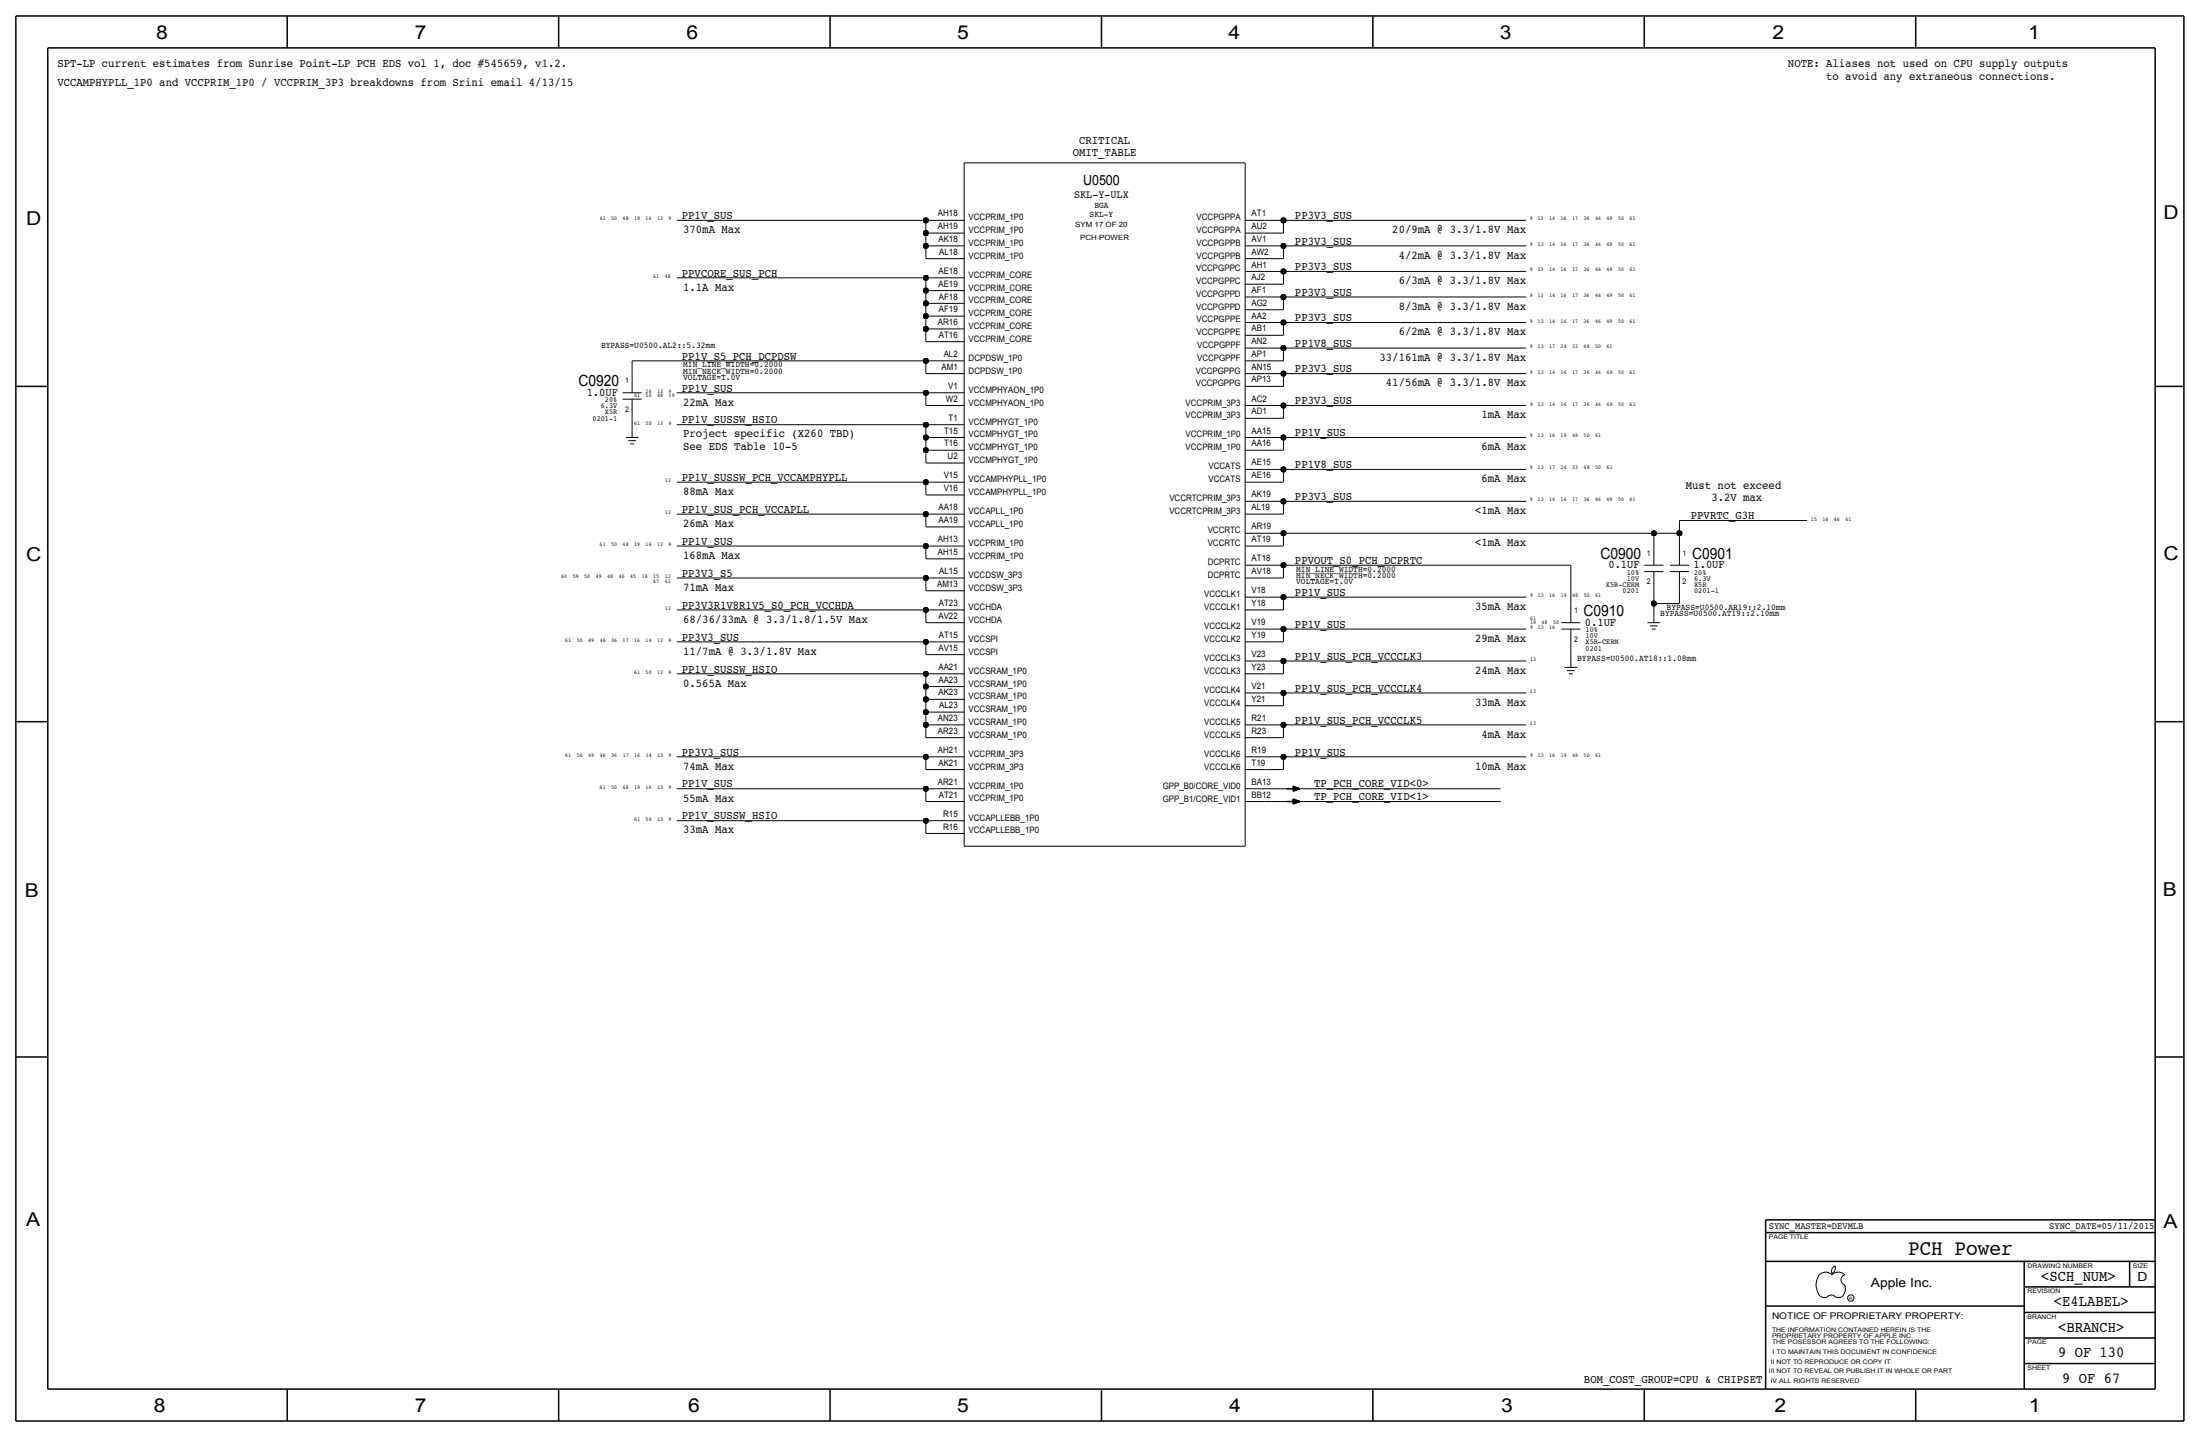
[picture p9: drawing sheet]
<svg xmlns="http://www.w3.org/2000/svg" width="875mm" height="572mm" viewBox="0 0 875 572" stroke-linecap="round" stroke-linejoin="round" font-family="sans-serif">
<g fill="none" stroke="#000" stroke-width=".4">
<path d="M383.5 64.8h111.7zM383.5 64.8v271.8zM495.2 64.8v271.8zM269.2 87.6h99zM368.2 97.8v5.1zM368.2 92.7v5.1zM368.2 87.6v5.1zM368.2 97.8h7.7zM368.2 92.7h7.7zM368.2 87.6h7.7zM375.9 97.8h7.6zM375.9 92.7h7.6z"/>
<path d="M375.9 87.6h7.6zM495.2 87.6h7.7zM495.2 92.7h7.7zM495.2 97.8h7.7zM502.9 92.7h7.6zM502.9 87.6h7.6zM502.9 97.8h7.6zM510.5 87.6v5.1zM510.5 87.6h96.5zM510.5 97.8v5.1zM510.5 97.8h96.5zM269.2 110.5h99z"/>
<path d="M368.2 110.5v5.1zM368.2 115.6v5.1zM368.2 110.5h7.7zM368.2 115.6h7.7zM368.2 102.9h7.7zM375.9 102.9h7.6zM375.9 115.6h7.6zM375.9 110.5h7.6zM495.2 113h7.7zM495.2 108h7.7zM495.2 102.9h7.7zM495.2 118.1h7.7z"/>
<path d="M502.9 102.9h7.6zM502.9 113h7.6zM502.9 108h7.6zM502.9 118.1h7.6zM510.5 108v5zM510.5 108h96.5zM510.5 118.1v5.1zM510.5 118.1h96.5zM368.2 120.7v5zM368.2 125.7v5.1zM368.2 130.8v5.1zM368.2 120.7h7.7z"/>
<path d="M368.2 125.7h7.7zM368.2 130.8h7.7zM368.2 135.9h7.7zM375.9 120.7h7.6zM375.9 125.7h7.6zM375.9 130.8h7.6zM375.9 135.9h7.6zM495.2 138.4h7.7zM495.2 133.4h7.7zM495.2 128.3h7.7zM495.2 123.2h7.7zM502.9 138.4h7.6z"/>
<path d="M502.9 133.4h7.6zM502.9 128.3h7.6zM502.9 123.2h7.6zM510.5 138.4v5.1zM510.5 138.4h96.5zM510.5 128.3v5.1zM510.5 128.3h96.5zM247.6 156.2h7.6zM247.6 158.8h7.6zM251.4 143.5h116.8zM251.4 143.5v5.1zM251.4 148.6v7.6z"/>
<path d="M251.4 158.7v7.7zM269.2 156.2h99zM368.2 156.2v5.1zM368.2 143.5v5.1zM368.2 148.6h7.7zM368.2 156.2h7.7zM368.2 143.5h7.7zM375.9 143.5h7.6zM375.9 148.6h7.6zM375.9 156.2h7.6zM495.2 153.7h7.7zM495.2 148.6h7.7z"/>
<path d="M495.2 143.5h7.7zM502.9 153.7h7.6zM502.9 148.6h7.6zM502.9 143.5h7.6zM510.5 148.6v5.1zM510.5 148.6h96.5zM248.9 174h5zM249.9 175.3h3zM250.6 176.5h1.6zM251.4 166.4v5zM251.4 171.5v2.5zM269.2 168.9h99z"/>
<path d="M368.2 179.1v5zM368.2 174v5.1zM368.2 168.9v5.1zM368.2 161.3h7.7zM368.2 179.1h7.7zM368.2 174h7.7zM368.2 168.9h7.7zM375.9 161.3h7.6zM375.9 168.9h7.6zM375.9 179.1h7.6zM375.9 174h7.6zM495.2 161.3h7.7z"/>
<path d="M495.2 166.4h7.7zM495.2 174h7.7zM495.2 179.1h7.7zM502.9 166.4h7.6zM502.9 161.3h7.6zM502.9 179.1h7.6zM502.9 174h7.6zM510.5 161.3v5.1zM510.5 161.3h96.5zM510.5 174v5.1zM510.5 174h96.5zM269.2 191.8h99z"/>
<path d="M368.2 191.8v5.1zM368.2 184.2h7.7zM368.2 191.8h7.7zM368.2 196.9h7.7zM375.9 196.9h7.6zM375.9 191.8h7.6zM375.9 184.2h7.6zM495.2 199.4h7.7zM495.2 191.8h7.7zM495.2 186.7h7.7zM502.9 186.7h7.6zM502.9 191.8h7.6z"/>
<path d="M502.9 199.4h7.6zM510.5 186.7h96.5zM510.5 186.7v5.1zM510.5 199.4v5.1zM510.5 199.4h96.5zM269.2 217.2h99zM269.2 204.5h99zM368.2 217.2v5.1zM368.2 204.5v5.1zM368.2 217.2h7.7zM368.2 204.5h7.7zM368.2 209.6h7.7z"/>
<path d="M375.9 204.5h7.6zM375.9 209.6h7.6zM375.9 217.2h7.6zM495.2 204.5h7.7zM495.2 212.1h7.7zM495.2 217.2h7.7zM502.9 217.2h7.6zM502.9 204.5h7.6zM502.9 212.1h7.6zM510.5 212.1h147.3zM510.5 212.1v5.1zM657.8 212.1v5.1z"/>
<path d="M657.8 217.2v7.6zM657.8 212.1h10.2zM668 212.1v5.1zM668 207v5.1zM668 207h50.8zM668 217.2v7.6zM269.2 229.9h99zM368.2 229.9v5.1zM368.2 222.3h7.7zM368.2 229.9h7.7zM368.2 235h7.7zM375.9 235h7.6z"/>
<path d="M375.9 229.9h7.6zM375.9 222.3h7.6zM495.2 229.9h7.7zM495.2 237.5h7.7zM495.2 224.8h7.7zM502.9 229.9h7.6zM502.9 237.5h7.6zM502.9 224.8h7.6zM510.5 237.5v5.1zM510.5 237.5h96.5zM510.5 224.8h114.3zM510.5 224.8v5.1z"/>
<path d="M624.8 224.8v15.2zM654 227.3h7.6zM654 224.8h7.6zM657.8 235v5zM657.8 227.3v7.7zM664.2 227.3h7.6zM664.2 224.8h7.6zM668 235v5zM668 227.3v7.7zM269.2 255.3h99zM269.2 242.6h99zM368.2 255.3v5.1z"/>
<path d="M368.2 242.6v5.1zM368.2 255.3h7.7zM368.2 247.7h7.7zM368.2 242.6h7.7zM375.9 255.3h7.6zM375.9 247.7h7.6zM375.9 242.6h7.6zM495.2 242.6h7.7zM495.2 250.2h7.7zM495.2 255.3h7.7zM502.9 242.6h7.6zM502.9 255.3h7.6z"/>
<path d="M502.9 250.2h7.6zM510.5 250.2v5.1zM510.5 250.2h96.5zM621 250.2h7.6zM621 247.7h7.6zM624.8 257.8v5.1zM624.8 240v7.7zM624.8 250.2v7.6zM655.3 247.7h5zM656.3 248.9h3zM657 250.2h1.6zM657.8 240v5.1z"/>
<path d="M657.8 245.1v2.5zM657.8 240h10.2zM269.2 268h99zM368.2 268v5zM368.2 273.1v5zM368.2 278.1v5.1zM368.2 260.4h7.7zM368.2 268h7.7zM368.2 273.1h7.7zM368.2 278.1h7.7zM375.9 278.1h7.6zM375.9 268h7.6z"/>
<path d="M375.9 273.1h7.6zM375.9 260.4h7.6zM495.2 262.9h7.7zM495.2 268h7.7zM495.2 275.6h7.7zM502.9 275.6h7.6zM502.9 268h7.6zM502.9 262.9h7.6zM510.5 275.6h96.5zM510.5 275.6v5.1zM510.5 262.9v5.1zM510.5 262.9h96.5z"/>
<path d="M622.2 265.4h5.1zM623.3 266.7h3zM624 268h1.6zM624.8 262.9v2.5zM368.2 283.2v5.1zM368.2 288.3v5.1zM368.2 293.4h7.7zM368.2 283.2h7.7zM368.2 288.3h7.7zM375.9 293.4h7.6zM375.9 288.3h7.6zM375.9 283.2h7.6z"/>
<path d="M495.2 280.7h7.7zM495.2 293.4h7.7zM495.2 288.3h7.7zM502.9 280.7h7.6zM502.9 288.3h7.6zM502.9 293.4h7.6zM510.5 288.3h96.5zM510.5 288.3v5.1zM269.2 313.7h99zM269.2 301h99zM368.2 313.7v5.1zM368.2 301v5.1z"/>
<path d="M368.2 313.7h7.7zM368.2 318.8h7.7zM368.2 306.1h7.7zM368.2 301h7.7zM375.9 318.8h7.6zM375.9 306.1h7.6zM375.9 313.7h7.6zM375.9 301h7.6zM495.2 313.7h7.7zM495.2 318.8h7.7zM495.2 301h7.7zM495.2 306.1h7.7z"/>
<path d="M502.9 306.1h7.6zM502.9 301h7.6zM502.9 318.8h93.9zM502.9 313.7h93.9zM510.5 301v5.1zM510.5 301h96.5zM269.2 326.4h99zM368.2 326.4v5.1zM368.2 326.4h7.7zM368.2 331.5h7.7zM375.9 326.4h7.6zM375.9 331.5h7.6z"/>
<path d="M383.5 336.6h111.7zM724.1 515.6l.5 .2a2.67 2.67 0 0 0 2.5-.2M726.8 515.7a2.09 2.09 0 0 1 3.1 0M728.9 504.2l1-.7a2.8 2.8 0 0 1-1.3 3l-.1-1.4zM729.7 515.6l.4 .2a2.67 2.67 0 0 0 2.6-.2M732.7 515.7a4.7 4.7 0 0 0 1.1-4.7 2.08 2.08 0 0 1-1.6-2 2.08 2.08 0 0 1 1.6-2 3.4 3.4 0 0 0-5.1 0 3.6 3.6 0 0 0-3.9-.8 3.6 3.6 0 0 0-2.3 3.3 7.1 7.1 0 0 0 1.6 6.2"/>
<circle cx="736.1" cy="516.2" r="1.28"/>
</g>
<g fill="none" stroke="#000" stroke-width=".6" stroke-linecap="butt">
<path d="M6.3 6.4v558.7zM6.3 6.4h862.3zM19 19.1h838.2zM19 19.1v533.4zM114.2 6.4v12.7zM222.2 6.4v12.7zM330.1 6.4v12.7zM438.1 6.4v12.7zM546 6.4v12.7zM654 6.4v12.7zM761.9 6.4v12.7zM857.2 19.1v533.4z"/>
<path d="M868.6 6.4v558.7zM6.3 153.7h12.7zM857.2 153.7h11.4zM6.3 287h12.7zM857.2 287h11.4zM511.8 313.7h5zM511.8 318.8h5zM514.3 312.7v2zM514.3 317.8v2zM514.3 314.2l2.5-.5zM514.3 314.5l2.5-.8zM514.3 313.2l2.5 .5z"/>
<path d="M514.3 313.4l2.5 .3zM514.3 313.9l2.5-.2zM514.3 312.7l2.5 1zM514.3 314.7l2.5-1zM514.3 312.9l2.5 .8zM514.3 319.3l2.5-.5zM514.3 319.5l2.5-.7zM514.3 318.3l2.5 .5zM514.3 318.5l2.5 .3zM514.3 319l2.5-.2zM514.3 317.8l2.5 1zM514.3 319.8l2.5-1z"/>
<path d="M514.3 318l2.5 .8zM6.3 420.4h12.7zM857.2 420.4h11.4zM702.3 485.1h154.9zM702.3 490.2h154.9zM702.3 485.1v5.1zM702.3 490.2v62.3zM702.3 501.6h154.9zM702.3 519.4h102.8zM805.1 501.6v50.8zM805.1 511.8h52.1zM847 501.6v10.2z"/>
<path d="M805.1 522h52.1zM805.1 532.1h52.1zM19 552.5h838.2zM114.2 552.4v12.7zM222.2 552.5v12.7zM330.1 552.5v12.7zM438.1 553v12.1zM546 552.5v12.7zM654 552.5v12.7zM761.9 552.5v12.7zM805.1 542.3h52.1zM6.3 565.1h862.3z"/>
</g>
<g fill="#000" stroke="#000" stroke-width=".4">
<circle cx="368.2" cy="87.6" r="1.07"/>
<circle cx="368.2" cy="92.7" r="1.07"/>
<circle cx="368.2" cy="97.8" r="1.07"/>
<circle cx="510.5" cy="87.6" r="1.07"/>
<circle cx="510.5" cy="97.8" r="1.07"/>
<circle cx="368.2" cy="115.6" r="1.07"/>
<circle cx="368.2" cy="110.5" r="1.07"/>
<circle cx="510.5" cy="118.1" r="1.07"/>
<circle cx="510.5" cy="107.9" r="1.07"/>
<circle cx="368.2" cy="120.6" r="1.07"/>
<circle cx="368.2" cy="130.8" r="1.07"/>
<circle cx="368.2" cy="125.7" r="1.07"/>
<circle cx="510.5" cy="128.3" r="1.07"/>
<circle cx="510.5" cy="138.4" r="1.07"/>
<circle cx="368.2" cy="156.2" r="1.07"/>
<circle cx="368.2" cy="143.5" r="1.07"/>
<circle cx="510.5" cy="148.6" r="1.07"/>
<circle cx="368.2" cy="174" r="1.07"/>
<circle cx="368.2" cy="179.1" r="1.07"/>
<circle cx="368.2" cy="168.9" r="1.07"/>
<circle cx="510.5" cy="161.3" r="1.07"/>
<circle cx="510.5" cy="174" r="1.07"/>
<circle cx="368.2" cy="191.8" r="1.07"/>
<circle cx="510.5" cy="186.7" r="1.07"/>
<circle cx="510.5" cy="199.4" r="1.07"/>
<circle cx="368.2" cy="204.5" r="1.07"/>
<circle cx="368.2" cy="217.2" r="1.07"/>
<circle cx="510.5" cy="212.1" r="1.07"/>
<circle cx="657.8" cy="212.1" r="1.07"/>
<circle cx="668" cy="212.1" r="1.07"/>
<circle cx="368.2" cy="229.9" r="1.07"/>
<circle cx="510.5" cy="224.8" r="1.07"/>
<circle cx="510.5" cy="237.5" r="1.07"/>
<circle cx="368.2" cy="255.3" r="1.07"/>
<circle cx="368.2" cy="242.6" r="1.07"/>
<circle cx="510.5" cy="250.2" r="1.07"/>
<circle cx="657.8" cy="240" r="1.07"/>
<circle cx="368.2" cy="268" r="1.07"/>
<circle cx="368.2" cy="273" r="1.07"/>
<circle cx="368.2" cy="278.1" r="1.07"/>
<circle cx="510.5" cy="262.9" r="1.07"/>
<circle cx="510.5" cy="275.6" r="1.07"/>
<circle cx="368.2" cy="283.2" r="1.07"/>
<circle cx="368.2" cy="288.3" r="1.07"/>
<circle cx="510.5" cy="288.3" r="1.07"/>
<circle cx="368.2" cy="313.7" r="1.07"/>
<circle cx="368.2" cy="301" r="1.07"/>
<circle cx="510.5" cy="301" r="1.07"/>
<circle cx="368.2" cy="326.4" r="1.07"/>
</g>
<text font-size="8.6" x="758.9" y="499.1">PCH Power</text>
<g font-size="7.6">
<text x="62.2" y="15.5">8</text>
<text x="165" y="15.5">7</text>
<text x="273" y="15.5">6</text>
<text x="380.7" y="15.5">5</text>
<text x="488.6" y="15.5">4</text>
<text x="596.6" y="15.5">3</text>
<text x="705.1" y="15.5">2</text>
<text x="806.7" y="15.5">1</text>
<text x="10.4" y="89.4">D</text>
<text x="860.5" y="87.1">D</text>
<text x="10.4" y="223.3">C</text>
<text x="860.5" y="222.8">C</text>
<text x="9.8" y="356.6">B</text>
<text x="860.2" y="356.4">B</text>
<text x="10.4" y="487.4">A</text>
<text x="860.5" y="488.2">A</text>
<text x="61.2" y="561.6">8</text>
<text x="165" y="561.6">7</text>
<text x="273.8" y="561.6">6</text>
<text x="380.7" y="561.6">5</text>
<text x="488.9" y="561.6">4</text>
<text x="597.1" y="561.6">3</text>
<text x="705.8" y="561.6">2</text>
<text x="806.9" y="561.6">1</text>
</g>
<g font-size="6.2">
<text x="230.1" y="153.7">C0920</text>
<text x="636.5" y="222.3">C0900</text>
<text x="673" y="222.3">C0901</text>
<text x="629.9" y="245.1">C0910</text>
<text x="811.9" y="509.3">&lt;SCH_NUM&gt;</text>
<text x="817" y="519.4">&lt;E4LABEL&gt;</text>
<text x="818.6" y="529.6">&lt;BRANCH&gt;</text>
<text x="818.6" y="539.7">9 OF 130</text>
<text x="820.3" y="549.9">9 OF 67</text>
</g>
<text font-size="5.6" x="430.8" y="73.7">U0500</text>
<g font-size="5">
<text x="850.1" y="509.3">D</text>
<text x="744.2" y="511.8">Apple Inc.</text>
</g>
<g font-size="4.7">
<text x="22.8" y="26.7">SPT-LP current estimates from Sunrise Point-LP PCH EDS vol 1, doc #545659, v1.2.</text>
<text x="711.1" y="26.7">NOTE: Aliases not used on CPU supply outputs</text>
<text x="22.8" y="34.3">VCCAMPHYPLL_1P0 and VCCPRIM_1P0 / VCCPRIM_3P3 breakdowns from Srini email 4/13/15</text>
<text x="726.4" y="31.8">to avoid any extraneous connections.</text>
<text x="429.2" y="57.2">CRITICAL</text>
<text x="426.7" y="62.2">OMIT_TABLE</text>
<text x="271.2" y="87.1">PP1V_SUS</text>
<text x="515.1" y="87.1">PP3V3_SUS</text>
<text x="271.7" y="92.7">370mA Max</text>
<text x="553.8" y="92.7">20/9mA @ 3.3/1.8V Max</text>
<text x="515.1" y="97.3">PP3V3_SUS</text>
<text x="515.1" y="107.4">PP3V3_SUS</text>
<text x="556.3" y="102.9">4/2mA @ 3.3/1.8V Max</text>
<text x="271.2" y="110">PPVCORE_SUS_PCH</text>
<text x="556.3" y="113">6/3mA @ 3.3/1.8V Max</text>
<text x="271.7" y="115.6">1.1A Max</text>
<text x="515.1" y="117.6">PP3V3_SUS</text>
<text x="556.3" y="123.2">8/3mA @ 3.3/1.8V Max</text>
<text x="515.1" y="127.8">PP3V3_SUS</text>
<text x="515.1" y="137.9">PP1V8_SUS</text>
<text x="556.3" y="133.4">6/2mA @ 3.3/1.8V Max</text>
<text x="271.2" y="143">PP1V_S5_PCH_DCPDSW</text>
<text x="548.7" y="143.5">33/161mA @ 3.3/1.8V Max</text>
<text x="515.1" y="148.1">PP3V3_SUS</text>
<text x="271.2" y="155.7">PP1V_SUS</text>
<text x="551.2" y="153.7">41/56mA @ 3.3/1.8V Max</text>
<text x="233.3" y="157.5">1.0UF</text>
<text x="271.7" y="161.3">22mA Max</text>
<text x="515.1" y="160.8">PP3V3_SUS</text>
<text x="589.3" y="166.4">1mA Max</text>
<text x="271.2" y="168.4">PP1V_SUSSW_HSIO</text>
<text x="271.7" y="174">Project specific (X260 TBD)</text>
<text x="515.1" y="173.5">PP1V_SUS</text>
<text x="271.7" y="179.1">See EDS Table 10-5</text>
<text x="589.3" y="179.1">6mA Max</text>
<text x="271.2" y="191.3">PP1V_SUSSW_PCH_VCCAMPHYPLL</text>
<text x="515.1" y="186.2">PP1V8_SUS</text>
<text x="589.3" y="191.8">6mA Max</text>
<text x="271.7" y="196.9">88mA Max</text>
<text x="670.5" y="194.3">Must not exceed</text>
<text x="271.2" y="204">PP1V_SUS_PCH_VCCAPLL</text>
<text x="515.1" y="198.9">PP3V3_SUS</text>
<text x="680.7" y="199.4">3.2V max</text>
<text x="271.7" y="209.6">26mA Max</text>
<text x="586.7" y="204.5">&lt;1mA Max</text>
<text x="672.5" y="206.5">PPVRTC_G3H</text>
<text x="271.2" y="216.7">PP1V_SUS</text>
<text x="586.7" y="217.2">&lt;1mA Max</text>
<text x="271.7" y="222.3">168mA Max</text>
<text x="515.1" y="224.3">PPVOUT_S0_PCH_DCPRTC</text>
<text x="639.7" y="226.1">0.1UF</text>
<text x="673.6" y="226.1">1.0UF</text>
<text x="271.2" y="229.4">PP3V3_S5</text>
<text x="271.7" y="235">71mA Max</text>
<text x="515.1" y="237">PP1V_SUS</text>
<text x="271.2" y="242.1">PP3V3R1V8R1V5_S0_PCH_VCCHDA</text>
<text x="586.7" y="242.6">35mA Max</text>
<text x="271.7" y="247.6">68/36/33mA @ 3.3/1.8/1.5V Max</text>
<text x="515.1" y="249.7">PP1V_SUS</text>
<text x="630.4" y="248.9">0.1UF</text>
<text x="271.2" y="254.8">PP3V3_SUS</text>
<text x="586.7" y="255.3">29mA Max</text>
<text x="271.7" y="260.4">11/7mA @ 3.3/1.8V Max</text>
<text x="515.1" y="262.4">PP1V_SUS_PCH_VCCCLK3</text>
<text x="271.2" y="267.5">PP1V_SUSSW_HSIO</text>
<text x="586.7" y="268">24mA Max</text>
<text x="271.7" y="273.1">0.565A Max</text>
<text x="515.1" y="275.1">PP1V_SUS_PCH_VCCCLK4</text>
<text x="586.7" y="280.7">33mA Max</text>
<text x="515.1" y="287.8">PP1V_SUS_PCH_VCCCLK5</text>
<text x="589.3" y="293.4">4mA Max</text>
<text x="271.2" y="300.5">PP3V3_SUS</text>
<text x="515.1" y="300.5">PP1V_SUS</text>
<text x="271.7" y="306.1">74mA Max</text>
<text x="586.7" y="306.1">10mA Max</text>
<text x="271.2" y="313.2">PP1V_SUS</text>
<text x="522.7" y="313.2">TP_PCH_CORE_VID&lt;0&gt;</text>
<text x="271.7" y="318.8">55mA Max</text>
<text x="522.7" y="318.3">TP_PCH_CORE_VID&lt;1&gt;</text>
<text x="271.2" y="325.9">PP1V_SUSSW_HSIO</text>
<text x="271.7" y="331.5">33mA Max</text>
<text x="630" y="549.9">BOM_COST_GROUP=CPU &amp; CHIPSET</text>
</g>
<text font-size="4.5" x="427.2" y="78.7">SKL-Y-ULX</text>
<g font-size="3.9">
<text x="703.5" y="488.9">SYNC_MASTER=DEVMLB</text>
<text x="815.1" y="488.9">SYNC_DATE=05/11/2015</text>
</g>
<text font-size="3.7" x="704.8" y="524.5">NOTICE OF PROPRIETARY PROPERTY:</text>
<g font-size="3.5">
<text x="435.3" y="82.6">BGA</text>
<text x="373.1" y="86.1">AH18</text>
<text x="385.3" y="87.6">VCCPRIM_1P0</text>
<text x="433.4" y="86.4">SKL-Y</text>
<text x="476" y="87.6">VCCPGPPA</text>
<text x="497.8" y="86.1">AT1</text>
<text x="373.1" y="91.2">AH19</text>
<text x="385.3" y="92.7">VCCPRIM_1P0</text>
<text x="476" y="92.7">VCCPGPPA</text>
<text x="497.8" y="91.1">AU2</text>
<text x="373.2" y="96.2">AK18</text>
<text x="373.6" y="101.3">AL18</text>
<text x="385.3" y="97.8">VCCPRIM_1P0</text>
<text x="476" y="97.8">VCCPGPPB</text>
<text x="497.8" y="101.3">AW2</text>
<text x="497.8" y="96.2">AV1</text>
<text x="385.3" y="102.9">VCCPRIM_1P0</text>
<text x="475.8" y="107.9">VCCPGPPC</text>
<text x="476" y="102.9">VCCPGPPB</text>
<text x="497.8" y="106.4">AH1</text>
<text x="373.2" y="108.9">AE18</text>
<text x="385.3" y="110.5">VCCPRIM_CORE</text>
<text x="475.8" y="113">VCCPGPPC</text>
<text x="497.8" y="111.5">AJ2</text>
<text x="373.2" y="114">AE19</text>
<text x="373.4" y="119.1">AF18</text>
<text x="385.3" y="115.5">VCCPRIM_CORE</text>
<text x="475.8" y="118.1">VCCPGPPD</text>
<text x="497.8" y="116.6">AF1</text>
<text x="373.4" y="124.2">AF19</text>
<text x="385.3" y="120.6">VCCPRIM_CORE</text>
<text x="385.3" y="125.7">VCCPRIM_CORE</text>
<text x="475.8" y="123.2">VCCPGPPD</text>
<text x="497.8" y="121.6">AG2</text>
<text x="373.1" y="129.3">AR16</text>
<text x="385.3" y="130.8">VCCPRIM_CORE</text>
<text x="476" y="128.3">VCCPGPPE</text>
<text x="497.8" y="131.8">AB1</text>
<text x="497.8" y="126.7">AA2</text>
<text x="373.4" y="134.4">AT16</text>
<text x="385.3" y="135.9">VCCPRIM_CORE</text>
<text x="476" y="133.3">VCCPGPPE</text>
<text x="497.8" y="136.9">AN2</text>
<text x="239" y="138.4">BYPASS=U0500.AL2::5.32mm</text>
<text x="375.3" y="141.9">AL2</text>
<text x="385.3" y="143.5">DCPDSW_1P0</text>
<text x="476.1" y="143.5">VCCPGPPF</text>
<text x="476.1" y="138.4">VCCPGPPF</text>
<text x="497.8" y="142">AP1</text>
<text x="271.7" y="146">MIN_LINE_WIDTH=0.2000</text>
<text x="271.7" y="148.6">MIN_NECK_WIDTH=0.2000</text>
<text x="374.5" y="147">AM1</text>
<text x="385.3" y="148.6">DCPDSW_1P0</text>
<text x="475.6" y="148.6">VCCPGPPG</text>
<text x="497.8" y="147">AN15</text>
<text x="271.7" y="151.1">VOLTAGE=1.0V</text>
<text x="377.1" y="154.6">V1</text>
<text x="475.6" y="153.7">VCCPGPPG</text>
<text x="497.8" y="152.1">AP13</text>
<text x="376.2" y="159.7">W2</text>
<text x="385.3" y="161.3">VCCMPHYAON_1P0</text>
<text x="385.3" y="156.2">VCCMPHYAON_1P0</text>
<text x="471.6" y="161.3">VCCPRIM_3P3</text>
<text x="497.8" y="159.7">AC2</text>
<text x="377.3" y="167.3">T1</text>
<text x="471.6" y="166.4">VCCPRIM_3P3</text>
<text x="497.8" y="164.8">AD1</text>
<text x="375.5" y="172.4">T15</text>
<text x="385.3" y="168.9">VCCMPHYGT_1P0</text>
<text x="385.3" y="174">VCCMPHYGT_1P0</text>
<text x="471.6" y="174">VCCPRIM_1P0</text>
<text x="497.8" y="172.4">AA15</text>
<text x="375.5" y="177.5">T16</text>
<text x="385.3" y="179.1">VCCMPHYGT_1P0</text>
<text x="471.6" y="179.1">VCCPRIM_1P0</text>
<text x="497.8" y="177.5">AA16</text>
<text x="376.9" y="182.6">U2</text>
<text x="385.3" y="184.1">VCCMPHYGT_1P0</text>
<text x="497.8" y="185.1">AE15</text>
<text x="375.3" y="190.2">V15</text>
<text x="385.3" y="191.8">VCCAMPHYPLL_1P0</text>
<text x="480.7" y="191.8">VCCATS</text>
<text x="480.7" y="186.7">VCCATS</text>
<text x="497.8" y="190.2">AE16</text>
<text x="375.3" y="195.3">V16</text>
<text x="385.3" y="196.8">VCCAMPHYPLL_1P0</text>
<text x="497.8" y="197.9">AK19</text>
<text x="373.2" y="202.9">AA18</text>
<text x="465.1" y="199.4">VCCRTCPRIM_3P3</text>
<text x="497.8" y="202.9">AL19</text>
<text x="373.2" y="208">AA19</text>
<text x="385.3" y="204.5">VCCAPLL_1P0</text>
<text x="385.3" y="209.5">VCCAPLL_1P0</text>
<text x="465.1" y="204.5">VCCRTCPRIM_3P3</text>
<text x="373.1" y="215.6">AH13</text>
<text x="480.3" y="212.1">VCCRTC</text>
<text x="497.8" y="215.6">AT19</text>
<text x="497.8" y="210.6">AR19</text>
<text x="373.1" y="220.7">AH15</text>
<text x="385.3" y="217.2">VCCPRIM_1P0</text>
<text x="480.3" y="217.2">VCCRTC</text>
<text x="385.3" y="222.2">VCCPRIM_1P0</text>
<text x="480.3" y="224.8">DCPRTC</text>
<text x="497.8" y="223.2">AT18</text>
<text x="515.6" y="227.3">MIN_LINE_WIDTH=0.2000</text>
<text x="372.7" y="233.4">AM13</text>
<text x="373.6" y="228.3">AL15</text>
<text x="385.3" y="229.9">VCCDSW_3P3</text>
<text x="480.3" y="229.9">DCPRTC</text>
<text x="497.8" y="228.3">AV18</text>
<text x="515.6" y="232.4">VOLTAGE=1.0V</text>
<text x="515.6" y="229.9">MIN_NECK_WIDTH=0.2000</text>
<text x="385.3" y="234.9">VCCDSW_3P3</text>
<text x="478.9" y="237.5">VCCCLK1</text>
<text x="497.8" y="235.9">V18</text>
<text x="373.4" y="241">AT23</text>
<text x="385.3" y="242.6">VCCHDA</text>
<text x="478.9" y="242.6">VCCCLK1</text>
<text x="497.8" y="241">Y18</text>
<text x="660.3" y="245.1">BYPASS=U0500.AT19::2.10mm</text>
<text x="662.9" y="242.6">BYPASS=U0500.AR19::2.10mm</text>
<text x="373.2" y="246.1">AV22</text>
<text x="385.3" y="247.6">VCCHDA</text>
<text x="478.9" y="250.2">VCCCLK2</text>
<text x="497.8" y="248.6">V19</text>
<text x="373.4" y="253.7">AT15</text>
<text x="385.3" y="255.3">VCCSPI</text>
<text x="478.9" y="255.3">VCCCLK2</text>
<text x="497.8" y="253.7">Y19</text>
<text x="373.2" y="258.8">AV15</text>
<text x="385.3" y="260.3">VCCSPI</text>
<text x="478.9" y="262.9">VCCCLK3</text>
<text x="497.8" y="261.3">V23</text>
<text x="627.3" y="262.9">BYPASS=U0500.AT18::1.08mm</text>
<text x="373.2" y="266.4">AA21</text>
<text x="385.3" y="268">VCCSRAM_1P0</text>
<text x="478.9" y="268">VCCCLK3</text>
<text x="497.8" y="266.4">Y23</text>
<text x="373.2" y="271.5">AA23</text>
<text x="385.3" y="273">VCCSRAM_1P0</text>
<text x="478.9" y="275.6">VCCCLK4</text>
<text x="497.8" y="274">V21</text>
<text x="373.2" y="276.6">AK23</text>
<text x="373.6" y="281.7">AL23</text>
<text x="385.3" y="278.1">VCCSRAM_1P0</text>
<text x="478.9" y="280.7">VCCCLK4</text>
<text x="497.8" y="279.1">Y21</text>
<text x="373.1" y="286.8">AN23</text>
<text x="385.3" y="283.2">VCCSRAM_1P0</text>
<text x="497.8" y="286.7">R21</text>
<text x="373.1" y="291.8">AR23</text>
<text x="385.3" y="293.4">VCCSRAM_1P0</text>
<text x="385.3" y="288.3">VCCSRAM_1P0</text>
<text x="478.9" y="293.4">VCCCLK5</text>
<text x="478.9" y="288.3">VCCCLK5</text>
<text x="497.8" y="291.8">R23</text>
<text x="373.1" y="299.4">AH21</text>
<text x="497.8" y="299.4">R19</text>
<text x="373.2" y="304.5">AK21</text>
<text x="385.3" y="301">VCCPRIM_3P3</text>
<text x="478.9" y="301">VCCCLK6</text>
<text x="497.8" y="304.5">T19</text>
<text x="385.3" y="306.1">VCCPRIM_3P3</text>
<text x="478.9" y="306.1">VCCCLK6</text>
<text x="373.1" y="312.1">AR21</text>
<text x="373.4" y="317.2">AT21</text>
<text x="385.3" y="313.7">VCCPRIM_1P0</text>
<text x="462.5" y="313.7">GPP_B0/CORE_VID0</text>
<text x="497.8" y="317.2">BB12</text>
<text x="497.8" y="312.1">BA13</text>
<text x="385.3" y="318.8">VCCPRIM_1P0</text>
<text x="462.5" y="318.8">GPP_B1/CORE_VID1</text>
<text x="375.2" y="329.9">R16</text>
<text x="375.2" y="324.9">R15</text>
<text x="385.3" y="326.4">VCCAPLLEBB_1P0</text>
<text x="385.3" y="331.5">VCCAPLLEBB_1P0</text>
</g>
<g font-size="3.1">
<text x="248.6" y="152.4">1</text>
<text x="240.6" y="160">20%</text>
<text x="235.7" y="167.4">0201-1</text>
<text x="239" y="162.3">6.3V</text>
<text x="240.6" y="164.8">X5R</text>
<text x="248.6" y="163.8">2</text>
<text x="655" y="221">1</text>
<text x="669.2" y="221">1</text>
<text x="638.8" y="233.4">X5R-CERM</text>
<text x="647" y="230.9">10V</text>
<text x="647" y="228.6">10%</text>
<text x="655" y="232.4">2</text>
<text x="669.2" y="232.4">2</text>
<text x="673.8" y="233.4">X5R</text>
<text x="673.8" y="230.9">6.3V</text>
<text x="673.8" y="228.6">20%</text>
<text x="645.4" y="236">0201</text>
<text x="673.8" y="236">0201-1</text>
<text x="626.1" y="243.8">1</text>
<text x="630.6" y="251.5">10%</text>
<text x="626.1" y="255.3">2</text>
<text x="630.6" y="253.7">10V</text>
<text x="630.6" y="256.3">X5R-CERM</text>
<text x="630.6" y="258.8">0201</text>
</g>
<g font-size="2.9">
<text x="427.7" y="90.2">SYM 17 OF 20</text>
<text x="429.7" y="95.3">PCH POWER</text>
</g>
<g font-size="2.5">
<text x="703.5" y="492.8">PAGE TITLE</text>
<text x="806.4" y="504.2">DRAWING NUMBER</text>
<text x="848.3" y="504.2">SIZE</text>
<text x="806.4" y="514.4">REVISION</text>
<text x="806.4" y="524.5">BRANCH</text>
<text x="704.8" y="532.1">PROPRIETARY PROPERTY OF APPLE INC.</text>
<text x="704.8" y="529.6">THE INFORMATION CONTAINED HEREIN IS THE</text>
<text x="704.8" y="534.7">THE POSESSOR AGREES TO THE FOLLOWING:</text>
<text x="705.1" y="538.5">I TO MAINTAIN THIS DOCUMENT IN CONFIDENCE</text>
<text x="806.4" y="534.7">PAGE</text>
<text x="704.3" y="542.3">II NOT TO REPRODUCE OR COPY IT</text>
<text x="806.4" y="544.8">SHEET</text>
<text x="703.5" y="546.1">III NOT TO REVEAL OR PUBLISH IT IN WHOLE OR PART</text>
<text x="704.3" y="549.9">IV ALL RIGHTS RESERVED</text>
</g>
<g font-size="2.3">
<text x="238.5" y="87.6">61</text>
<text x="243.1" y="87.6">50</text>
<text x="247.7" y="87.6">48</text>
<text x="252.2" y="87.6">19</text>
<text x="256.8" y="87.6">16</text>
<text x="261.4" y="87.6">13</text>
<text x="265.9" y="87.6">9</text>
<text x="608.5" y="87.6">9</text>
<text x="611.6" y="87.6">13</text>
<text x="616.2" y="87.6">14</text>
<text x="620.7" y="87.6">16</text>
<text x="625.3" y="87.6">17</text>
<text x="629.9" y="87.6">36</text>
<text x="634.4" y="87.6">46</text>
<text x="639" y="87.6">49</text>
<text x="643.6" y="87.6">50</text>
<text x="648.2" y="87.6">61</text>
<text x="608.5" y="97.8">9</text>
<text x="611.6" y="97.8">13</text>
<text x="616.1" y="97.8">14</text>
<text x="620.7" y="97.8">16</text>
<text x="625.3" y="97.8">17</text>
<text x="629.9" y="97.8">36</text>
<text x="634.4" y="97.8">46</text>
<text x="639" y="97.8">49</text>
<text x="643.6" y="97.8">50</text>
<text x="648.2" y="97.8">61</text>
<text x="608.5" y="108">9</text>
<text x="611.6" y="108">13</text>
<text x="616.1" y="108">14</text>
<text x="620.7" y="108">16</text>
<text x="625.3" y="108">17</text>
<text x="629.9" y="108">36</text>
<text x="634.4" y="108">46</text>
<text x="639" y="108">49</text>
<text x="643.6" y="108">50</text>
<text x="648.2" y="108">61</text>
<text x="259.8" y="110.5">61</text>
<text x="264.4" y="110.5">48</text>
<text x="608.5" y="118.1">9</text>
<text x="611.6" y="118.1">13</text>
<text x="616.1" y="118.1">14</text>
<text x="620.7" y="118.1">16</text>
<text x="625.3" y="118.1">17</text>
<text x="629.9" y="118.1">36</text>
<text x="634.4" y="118.1">46</text>
<text x="639" y="118.1">49</text>
<text x="643.6" y="118.1">50</text>
<text x="648.2" y="118.1">61</text>
<text x="608.5" y="128.3">9</text>
<text x="611.6" y="128.3">13</text>
<text x="616.2" y="128.3">14</text>
<text x="620.7" y="128.3">16</text>
<text x="625.3" y="128.3">17</text>
<text x="629.9" y="128.3">36</text>
<text x="634.4" y="128.3">46</text>
<text x="639" y="128.3">49</text>
<text x="643.6" y="128.3">50</text>
<text x="648.2" y="128.3">61</text>
<text x="608.5" y="138.4">9</text>
<text x="611.6" y="138.4">13</text>
<text x="616.2" y="138.4">17</text>
<text x="620.7" y="138.4">24</text>
<text x="625.3" y="138.4">33</text>
<text x="629.9" y="138.4">48</text>
<text x="634.4" y="138.4">50</text>
<text x="639" y="138.4">61</text>
<text x="608.5" y="148.6">9</text>
<text x="611.6" y="148.6">13</text>
<text x="616.2" y="148.6">14</text>
<text x="620.7" y="148.6">16</text>
<text x="625.3" y="148.6">17</text>
<text x="629.9" y="148.6">36</text>
<text x="634.5" y="148.6">46</text>
<text x="639" y="148.6">49</text>
<text x="643.6" y="148.6">50</text>
<text x="648.2" y="148.6">61</text>
<text x="252.2" y="158">61</text>
<text x="256.8" y="158">50</text>
<text x="256.8" y="156.2">16</text>
<text x="261.4" y="158">48</text>
<text x="261.4" y="156.2">13</text>
<text x="265.9" y="158">19</text>
<text x="265.9" y="156.2">9</text>
<text x="608.5" y="161.3">9</text>
<text x="611.6" y="161.3">13</text>
<text x="616.2" y="161.3">14</text>
<text x="620.7" y="161.3">16</text>
<text x="625.3" y="161.3">17</text>
<text x="629.9" y="161.3">36</text>
<text x="634.5" y="161.3">46</text>
<text x="639" y="161.3">49</text>
<text x="643.6" y="161.3">50</text>
<text x="648.2" y="161.3">61</text>
<text x="252.2" y="168.9">61</text>
<text x="256.8" y="168.9">50</text>
<text x="261.4" y="168.9">13</text>
<text x="265.9" y="168.9">9</text>
<text x="608.5" y="174">9</text>
<text x="611.6" y="174">13</text>
<text x="616.2" y="174">16</text>
<text x="620.7" y="174">19</text>
<text x="625.3" y="174">48</text>
<text x="629.9" y="174">50</text>
<text x="634.5" y="174">61</text>
<text x="264.4" y="191.8">13</text>
<text x="608.5" y="186.7">9</text>
<text x="611.6" y="186.7">13</text>
<text x="616.2" y="186.7">17</text>
<text x="620.7" y="186.7">24</text>
<text x="625.3" y="186.7">33</text>
<text x="629.9" y="186.7">48</text>
<text x="634.5" y="186.7">50</text>
<text x="639" y="186.7">61</text>
<text x="608.5" y="199.4">9</text>
<text x="611.6" y="199.4">13</text>
<text x="616.2" y="199.4">14</text>
<text x="620.7" y="199.4">16</text>
<text x="625.3" y="199.4">17</text>
<text x="629.9" y="199.4">36</text>
<text x="634.4" y="199.4">46</text>
<text x="639" y="199.4">49</text>
<text x="643.6" y="199.4">50</text>
<text x="648.2" y="199.4">61</text>
<text x="264.4" y="204.5">13</text>
<text x="720.3" y="207">15</text>
<text x="724.9" y="207">16</text>
<text x="729.4" y="207">46</text>
<text x="734" y="207">61</text>
<text x="238.5" y="217.2">61</text>
<text x="243.1" y="217.2">50</text>
<text x="247.7" y="217.2">48</text>
<text x="252.2" y="217.2">19</text>
<text x="256.8" y="217.2">16</text>
<text x="261.4" y="217.2">13</text>
<text x="265.9" y="217.2">9</text>
<text x="223.2" y="229.9">60</text>
<text x="227.8" y="229.9">59</text>
<text x="232.4" y="229.9">50</text>
<text x="236.9" y="229.9">49</text>
<text x="241.5" y="229.9">48</text>
<text x="246.1" y="229.9">46</text>
<text x="250.7" y="229.9">45</text>
<text x="255.2" y="229.9">18</text>
<text x="259.8" y="231.7">67</text>
<text x="259.8" y="229.9">15</text>
<text x="264.4" y="231.7">61</text>
<text x="264.4" y="229.9">13</text>
<text x="608.6" y="237.5">9</text>
<text x="611.6" y="237.5">13</text>
<text x="616.2" y="237.5">16</text>
<text x="620.7" y="237.5">19</text>
<text x="625.3" y="237.5">48</text>
<text x="629.9" y="237.5">50</text>
<text x="634.5" y="237.5">61</text>
<text x="264.4" y="242.6">13</text>
<text x="608.5" y="248.4">19</text>
<text x="608.5" y="250.2">9</text>
<text x="608.6" y="246.5">61</text>
<text x="611.6" y="250.2">13</text>
<text x="613.1" y="248.4">48</text>
<text x="616.2" y="250.2">16</text>
<text x="617.7" y="248.4">50</text>
<text x="224.8" y="255.3">61</text>
<text x="229.4" y="255.3">50</text>
<text x="233.9" y="255.3">49</text>
<text x="238.5" y="255.3">46</text>
<text x="243.1" y="255.3">36</text>
<text x="247.7" y="255.3">17</text>
<text x="252.2" y="255.3">16</text>
<text x="256.8" y="255.3">14</text>
<text x="261.4" y="255.3">13</text>
<text x="265.9" y="255.3">9</text>
<text x="608.5" y="262.9">13</text>
<text x="252.2" y="268">61</text>
<text x="256.8" y="268">50</text>
<text x="261.4" y="268">13</text>
<text x="266" y="268">9</text>
<text x="608.5" y="275.6">13</text>
<text x="608.5" y="288.3">13</text>
<text x="224.8" y="301">61</text>
<text x="229.4" y="301">50</text>
<text x="233.9" y="301">49</text>
<text x="238.5" y="301">46</text>
<text x="243.1" y="301">36</text>
<text x="247.7" y="301">17</text>
<text x="252.2" y="301">16</text>
<text x="256.8" y="301">14</text>
<text x="261.4" y="301">13</text>
<text x="266" y="301">9</text>
<text x="608.6" y="301">9</text>
<text x="611.6" y="301">13</text>
<text x="616.2" y="301">16</text>
<text x="620.7" y="301">19</text>
<text x="625.3" y="301">48</text>
<text x="629.9" y="301">50</text>
<text x="634.5" y="301">61</text>
<text x="238.5" y="313.7">61</text>
<text x="243.1" y="313.7">50</text>
<text x="247.7" y="313.7">48</text>
<text x="252.2" y="313.7">19</text>
<text x="256.8" y="313.7">16</text>
<text x="261.4" y="313.7">13</text>
<text x="265.9" y="313.7">9</text>
<text x="252.2" y="326.4">61</text>
<text x="256.8" y="326.4">50</text>
<text x="261.4" y="326.4">13</text>
<text x="265.9" y="326.4">9</text>
</g>
<text font-size="1.8" x="735.5" y="516.9">R</text>
</svg>
